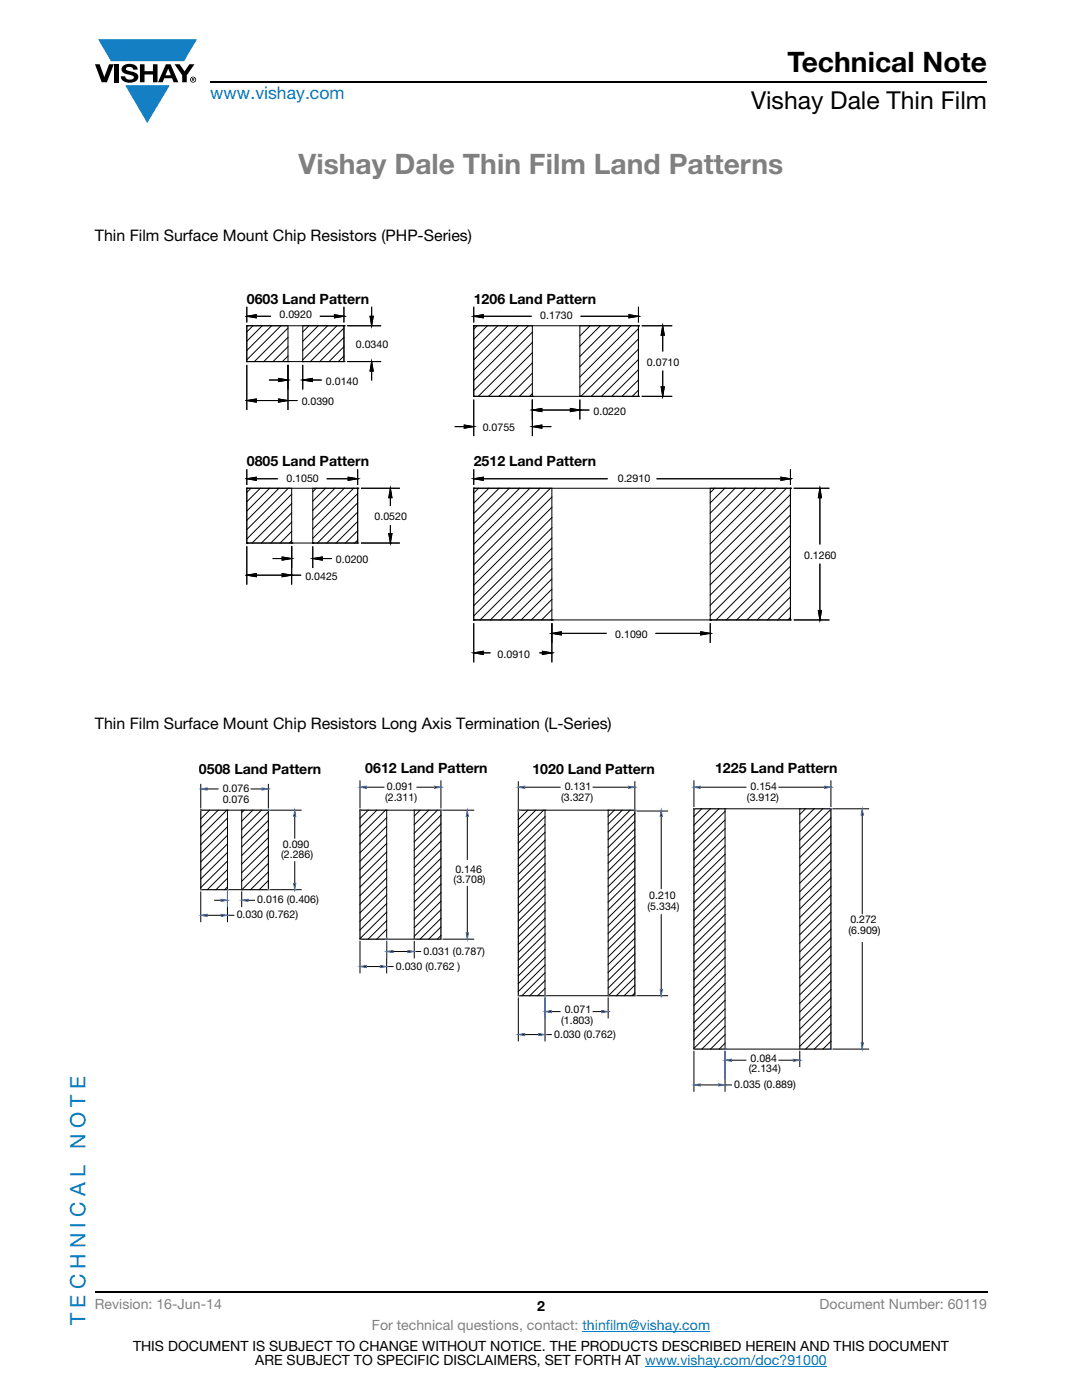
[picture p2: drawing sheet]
<svg xmlns="http://www.w3.org/2000/svg" width="216mm" height="279mm" viewBox="0 0 216 279" stroke-linecap="round" stroke-linejoin="round" font-family="sans-serif">
<g fill="#147fc3">
<path d="M19.6 7.9h19.7l-2.6 4.3h-1.1h-13.5z"/>
<path d="M25 17h8.9l-4.5 7.6z"/>
</g>
<g fill="#000">
<path d="M18.9 12.8h1l.9 2.6 1-2.6h.9l-1.4 3.6h-1zM22.9 12.8h.9v3.6h-.9zM24.6 13.1a2.1 2.1 0 0 1 2.8 .4l.1 .4h-.9a.79 .79 0 0 0-.7-.6 .79 .79 0 0 0-.8 .5l.3 .2 1 .3a1.08 1.08 0 0 1 1.2 1 1.08 1.08 0 0 1-1.1 1.1 1.73 1.73 0 0 1-2.4-1.2h.9a.96 .96 0 0 0 .8 .7 .96 .96 0 0 0 .9-.5 1.31 1.31 0 0 0-1.2-.6 1.03 1.03 0 0 1-1.1-.5 1.03 1.03 0 0 1 .2-1.2zM27.9 12.8h.9v1.4h1.7v-1.4h.9v3.6h-.9v-1.5h-1.7v1.5h-.9zM34.8 12.8h1.1l.9 1.4 1-1.4h1l-1.5 2.2v1.4h-.9v-1.4z"/>
<path d="M33.6 13.7l.5 1.3h-1.1zM33.1 12.8l-1.6 3.6h1l.3-.8h1.5l.3 .8h1l-1.6-3.6z"/>
<path d="M38.4 15.7h.2v.1h-.2zM38.3 15.6v.6h.1v-.3l.4 .3-.2-.3 .2-.1-.1-.2z"/>
<path d="M38.1 15.9a.46 .46 0 0 1 .9 0 .46 .46 0 0 1-.9 0zM37.9 15.9a.6 .6 0 0 0 1.2 0 .6 .6 0 0 0-1.2 0z"/>
</g>
<path d="M42 16.4h155M18.9 257.9h178.1" fill="none" stroke="#000" stroke-width=".36"/>
<path d="M116.2 265.7h25.5M128.7 272.7h36.3" fill="none" stroke="#007ec4" stroke-width=".2"/>
<path d="M49 58.3h117.9v73.9h-117.9z" fill="#fff"/>
<path d="M49.2 65h19.4v7.2h-19.4zM49.2 72.2h.1M49.2 65h8.3v7.2h-8.3zM49.2 61.2v3.2M51.1 63.1h3M60.4 72.2h.1M60.4 65h8.2v7.2h-8.2zM63.8 63.1h2.9M68.6 61.2v3.2" fill="none" stroke="#000" stroke-width=".2"/>
<path d="M49.2 63.1l1.9-.3v.6z" fill="#ee2123"/>
<path d="M49.2 63.1l1.9-.3v.6z" fill="none" stroke="#000" stroke-width=".2"/>
<path d="M49.2 63.1l1.9-.3v.6z" fill="#000"/>
<path d="M66.7 62.8l1.9 .3-1.9 .3z" fill="#ee2123"/>
<path d="M49.2 65h.1M66.7 62.8l1.9 .3-1.9 .3zM68.6 65h.1M68.6 63.1h.1M69.3 65h6.8M69.3 72.2h6.8M74.2 61.2v1.9M74.2 74.1v1.8" fill="none" stroke="#000" stroke-width=".2"/>
<path d="M66.7 62.8l1.9 .3-1.9 .3zM74.2 61.2v1.9zM74.2 74.1v1.8z" fill="#000"/>
<path d="M73.8 63.1h.7l-.3 1.9z" fill="#ee2123"/>
<path d="M73.8 63.1h.7l-.3 1.9z" fill="none" stroke="#000" stroke-width=".2"/>
<path d="M73.8 63.1h.7l-.3 1.9z" fill="#000"/>
<path d="M74.2 72.2l.3 1.9h-.7z" fill="#ee2123"/>
<path d="M49.2 72.8v9M51.1 79.9h4.5M57.5 72.8v9M57.5 79.9h1.9M68.6 65h.1M68.6 72.2h.1M74.2 72.2h.1M74.2 72.2l.3 1.9h-.7z" fill="none" stroke="#000" stroke-width=".2"/>
<path d="M57.5 79.9h1.9zM74.2 72.2l.3 1.9h-.7z" fill="#000"/>
<path d="M49.2 79.9l1.9-.3v.7z" fill="#ee2123"/>
<path d="M49.2 79.9l1.9-.3v.7z" fill="none" stroke="#000" stroke-width=".2"/>
<path d="M49.2 79.9l1.9-.3v.7z" fill="#000"/>
<path d="M55.6 79.6l1.9 .3-1.9 .4z" fill="#ee2123"/>
<path d="M49.2 72.2h.1M53.7 75.8h1.9M55.6 79.6l1.9 .3-1.9 .4zM57.5 72.8v4.9M57.5 72.2h.1M57.5 79.9h.1M60.4 72.8v4.9M62.3 75.8h1.9" fill="none" stroke="#000" stroke-width=".2"/>
<path d="M55.6 79.6l1.9 .3-1.9 .4zM53.7 75.8h1.9zM62.3 75.8h1.9z" fill="#000"/>
<path d="M55.6 75.5l1.9 .3-1.9 .4z" fill="#ee2123"/>
<path d="M55.6 75.5l1.9 .3-1.9 .4z" fill="none" stroke="#000" stroke-width=".2"/>
<path d="M55.6 75.5l1.9 .3-1.9 .4z" fill="#000"/>
<path d="M60.4 75.8l1.9-.3v.7z" fill="#ee2123"/>
<g fill="none" stroke="#000" stroke-width=".2">
<path d="M57.5 72.2h.1M60.4 75.8l1.9-.3v.7zM60.4 72.2h.1M60.4 75.8h.1M49.2 97.4h22.2v11h-22.2zM49.2 97.4h9v11h-9zM49.2 93.7v3.1M51.1 95.5h4.3M62.4 97.4h9v11h-9zM65.2 95.5h4.3M71.4 93.7v3.1M49.2 108.4h.1"/>
<path d="M62.4 108.4h.1"/>
</g>
<path d="M60.4 75.8l1.9-.3v.7z" fill="#000"/>
<path d="M49.2 95.5l1.9-.3v.7z" fill="#ee2123"/>
<path d="M49.2 95.5l1.9-.3v.7z" fill="none" stroke="#000" stroke-width=".2"/>
<path d="M49.2 95.5l1.9-.3v.7z" fill="#000"/>
<path d="M69.5 95.2l1.9 .3-1.9 .4z" fill="#ee2123"/>
<path d="M49.2 97.4h.1M69.5 95.2l1.9 .3-1.9 .4zM71.4 97.4h.1M71.4 95.5h.1M72 97.4h7.8M77.9 99.3v1.7M72 108.4h7.8M77.9 104.8v1.7" fill="none" stroke="#000" stroke-width=".2"/>
<path d="M69.5 95.2l1.9 .3-1.9 .4zM77.9 99.3v1.7zM77.9 104.8v1.7z" fill="#000"/>
<path d="M77.9 97.4l.3 1.9h-.6z" fill="#ee2123"/>
<path d="M77.9 97.4l.3 1.9h-.6z" fill="none" stroke="#000" stroke-width=".2"/>
<path d="M77.9 97.4l.3 1.9h-.6z" fill="#000"/>
<path d="M77.6 106.5h.6l-.3 1.9z" fill="#ee2123"/>
<path d="M71.4 97.4h.1M49.2 109v7.7M51.1 114.8h5.2M58.2 109v7.7M58.2 114.8h1.9M71.4 108.4h.1M77.6 106.5h.6l-.3 1.9zM77.9 108.4h.1" fill="none" stroke="#000" stroke-width=".2"/>
<path d="M58.2 114.8h1.9zM77.6 106.5h.6l-.3 1.9z" fill="#000"/>
<path d="M49.2 114.8l1.9-.3v.6z" fill="#ee2123"/>
<path d="M49.2 114.8l1.9-.3v.6z" fill="none" stroke="#000" stroke-width=".2"/>
<path d="M49.2 114.8l1.9-.3v.6z" fill="#000"/>
<path d="M56.3 114.5l1.9 .3-1.9 .3z" fill="#ee2123"/>
<path d="M49.2 108.4h.1M54.4 111.5h1.9M56.3 114.5l1.9 .3-1.9 .3zM58.2 109v4.4M58.2 108.4h.1M58.2 114.8h.1M62.4 109v4.4M64.3 111.5h1.9" fill="none" stroke="#000" stroke-width=".2"/>
<path d="M56.3 114.5l1.9 .3-1.9 .3zM54.4 111.5h1.9zM64.3 111.5h1.9z" fill="#000"/>
<path d="M56.3 111.2l1.9 .3-1.9 .3z" fill="#ee2123"/>
<path d="M56.3 111.2l1.9 .3-1.9 .3z" fill="none" stroke="#000" stroke-width=".2"/>
<path d="M56.3 111.2l1.9 .3-1.9 .3z" fill="#000"/>
<path d="M62.4 111.5l1.9-.3v.6z" fill="#ee2123"/>
<g fill="none" stroke="#000" stroke-width=".2">
<path d="M50.5 65l-1.3 1.2M52.3 65l-3.1 3.1M54.2 65l-5 4.9M56.1 65l-6.9 6.8M57.5 65.5l-6.7 6.7M57.5 71l-1.2 1.2M57.5 67.3l-4.9 4.9M57.5 69.2l-3 3M61.6 65l-1.2 1.2M63.5 65l-3.1 3.1M65.4 65l-5 5M67.2 65l-6.8 6.8"/>
<path d="M68.6 65.5l-6.7 6.7M68.6 67.3l-4.8 4.9M68.6 69.2l-2.9 3M68.6 71.1l-1.1 1.1M94.5 61.2v3.2M94.5 65h32.9v14.1h-32.9zM94.5 79.1h.1M94.5 65h11.7v14.1h-11.7zM95.2 65l-.7 .7M96.4 63.1h9.7M97.3 65l-2.8 2.7M99.3 65l-4.8 4.8"/>
<path d="M101.4 65l-6.9 6.8M103.4 65l-8.9 8.9M105.5 65l-11 10.9M106.2 78.6l-.5 .5M106.2 76.5l-2.6 2.6M106.2 74.5l-4.6 4.6M106.2 70.4l-8.7 8.7M106.2 68.3l-10.8 10.8M106.2 72.4l-6.7 6.7M106.2 66.3l-11.7 11.7M115.7 79.1h.1M115.7 65h11.7v14.1h-11.7z"/>
<path d="M115.8 63.1h9.7M117.7 65l-2 2M119.8 65l-4.1 4.1M121.8 65l-6.1 6.1M123.9 65l-8.2 8.2M125.9 65l-10.2 10.2M127.4 77.9l-1.2 1.2M127.4 75.8l-3.3 3.3M127.4 69.7l-9.4 9.4M127.4 73.8l-5.3 5.3M127.4 71.7l-7.4 7.4M127.4 67.6l-11.5 11.5"/>
<path d="M127.4 65.6l-11.7 11.7M127.4 61.2v3.2M50.1 97.4l-.9 .9M51.9 97.4l-2.7 2.7M53.8 97.4l-4.6 4.6M55.7 97.4l-6.5 6.4M57.5 97.4l-8.3 8.3M58.2 98.6l-9 9M63.1 97.4l-.7 .7M65 97.4l-2.6 2.6M66.8 97.4l-4.4 4.5M68.7 97.4l-6.3 6.3"/>
<path d="M70.6 97.4l-8.2 8.2M71.4 98.5l-9 8.9M95.5 97.4l-1 1M97.5 97.4l-3 3M99.6 97.4l-5.1 5.1M101.6 97.4l-7.1 7.1M103.7 97.4l-9.2 9.2M105.7 97.4l-11.2 11.2M107.8 97.4l-13.3 13.3M109.8 97.4l-15.3 15.3M110.1 99.2l-15.6 15.5M142.6 97.4l-.9 .9"/>
<path d="M144.6 97.4l-2.9 3M146.7 97.4l-5 5M148.7 97.4l-7 7.1M150.8 97.4l-9.1 9.1M152.8 97.4l-11.1 11.1M154.9 97.4l-13.2 13.2M156.9 97.4l-15.2 15.2M157.7 98.7l-16 16M58.2 108.4h.1M58.2 104.2l-4.2 4.2M58.2 100.5l-7.9 7.9M58.2 106.1l-2.3 2.3"/>
<path d="M58.2 102.3l-6 6.1M58.2 107.9l-.5 .5M62.4 108.4h.1M62.4 111.5h.1M62.4 111.5l1.9-.3v.6zM71.4 104.1l-4.3 4.3M71.4 105.9l-2.5 2.5M71.4 102.2l-6.2 6.2M71.4 107.8l-.6 .6M71.4 100.4l-8.1 8M110.1 119.6l-4.1 4.1M110.1 113.5l-10.2 10.2"/>
<path d="M110.1 117.6l-6.1 6.1M110.1 111.5l-12.3 12.2M110.1 115.5l-8.2 8.2M110.1 109.4l-14.3 14.3M110.1 101.2l-15.6 15.6M110.1 103.3l-15.6 15.5M110.1 105.3l-15.6 15.6M110.1 107.4l-15.6 15.5M157.7 115l-8.7 8.7M157.7 113l-10.7 10.7M157.7 119.1l-4.6 4.6M157.7 117.1l-6.6 6.6"/>
<path d="M157.7 108.9l-14.8 14.8M157.7 111l-12.8 12.7M157.7 100.7l-16 16M157.7 102.8l-16 16M157.7 104.8l-16 16M157.7 106.9l-16 15.9M110.1 121.7l-2 2M157.7 123.2l-.5 .5M157.7 121.2l-2.5 2.5"/>
</g>
<path d="M62.4 111.5l1.9-.3v.6z" fill="#000"/>
<path d="M94.5 63.1l1.9-.3v.6z" fill="#3a54a4"/>
<path d="M94.5 63.1l1.9-.3v.6z" fill="none" stroke="#000" stroke-width=".2"/>
<path d="M94.5 63.1l1.9-.3v.6z" fill="#000"/>
<path d="M125.5 62.8l1.9 .3-1.9 .3z" fill="#3a54a4"/>
<path d="M94.5 65h.1M125.5 62.8l1.9 .3-1.9 .3zM127.4 65h.1M127.4 63.1h.1M128.1 65h6M128.1 79.1h6M132.2 66.9v3.2M132.2 74v3.2" fill="none" stroke="#000" stroke-width=".2"/>
<path d="M125.5 62.8l1.9 .3-1.9 .3z" fill="#000"/>
<path d="M132.2 65l.4 1.9h-.7z" fill="#3a54a4"/>
<path d="M132.2 65l.4 1.9h-.7z" fill="none" stroke="#000" stroke-width=".2"/>
<path d="M132.2 65l.4 1.9h-.7z" fill="#000"/>
<path d="M131.9 77.2h.7l-.4 1.9z" fill="#3a54a4"/>
<path d="M94.5 79.8v7.2M106.2 79.8v7.2M127.4 65h.1M127.4 79.1h.1M131.9 77.2h.7l-.4 1.9zM132.2 79.1h.1M90.7 85.1h1.9M108.1 85.1h1.9" fill="none" stroke="#000" stroke-width=".2"/>
<path d="M131.9 77.2h.7l-.4 1.9zM90.7 85.1h1.9zM108.1 85.1h1.9z" fill="#000"/>
<path d="M92.6 84.8l1.9 .3-1.9 .4z" fill="#3a54a4"/>
<path d="M92.6 84.8l1.9 .3-1.9 .4z" fill="none" stroke="#000" stroke-width=".2"/>
<path d="M92.6 84.8l1.9 .3-1.9 .4z" fill="#000"/>
<path d="M106.2 85.1l1.9-.3v.7z" fill="#3a54a4"/>
<path d="M94.5 79.1h.1M106.2 79.1h.1M106.2 79.8v3.9M115.7 79.8v3.9M106.2 85.1h.1M106.2 85.1l1.9-.3v.7zM108.1 81.8h5.7M115.7 81.8h1.9" fill="none" stroke="#000" stroke-width=".2"/>
<path d="M106.2 85.1l1.9-.3v.7zM115.7 81.8h1.9z" fill="#000"/>
<path d="M106.2 81.8l1.9-.3v.6z" fill="#3a54a4"/>
<path d="M106.2 81.8l1.9-.3v.6z" fill="none" stroke="#000" stroke-width=".2"/>
<path d="M106.2 81.8l1.9-.3v.6z" fill="#000"/>
<path d="M113.8 81.5l1.9 .3-1.9 .3z" fill="#3a54a4"/>
<g fill="none" stroke="#000" stroke-width=".2">
<path d="M106.2 79.1h.1M115.7 79.1h.1M94.5 97.4h63.2v26.3h-63.2zM94.5 97.4h15.6v26.3h-15.6zM94.5 93.7v3.1M96.4 95.5h24.8M113.8 81.5l1.9 .3-1.9 .3zM115.7 81.8h.1M131 95.5h24.8M141.7 97.4h16v26.3h-16zM157.7 93.7v3.1M94.5 123.7h.1"/>
<path d="M141.7 123.7h.1"/>
</g>
<path d="M113.8 81.5l1.9 .3-1.9 .3z" fill="#000"/>
<path d="M94.5 95.5l1.9-.3v.7z" fill="#3a54a4"/>
<path d="M94.5 95.5l1.9-.3v.7z" fill="none" stroke="#000" stroke-width=".2"/>
<path d="M94.5 95.5l1.9-.3v.7z" fill="#000"/>
<path d="M155.8 95.2l1.9 .3-1.9 .4z" fill="#3a54a4"/>
<path d="M94.5 97.4h.1M155.8 95.2l1.9 .3-1.9 .4zM157.7 97.4h.1M157.7 95.5h.1M158.4 97.4h7.1M163.6 99.3v9.4M163.6 112.5v9.3M158.4 123.7h7.1" fill="none" stroke="#000" stroke-width=".2"/>
<path d="M155.8 95.2l1.9 .3-1.9 .4z" fill="#000"/>
<path d="M163.6 97.4l.3 1.9h-.6z" fill="#3a54a4"/>
<path d="M163.6 97.4l.3 1.9h-.6z" fill="none" stroke="#000" stroke-width=".2"/>
<path d="M163.6 97.4l.3 1.9h-.6z" fill="#000"/>
<path d="M163.3 121.8h.6l-.3 1.9z" fill="#3a54a4"/>
<path d="M157.7 97.4h.1M94.5 124.4v7.8M96.4 130.3h1.5M107.6 130.3h.6M110.1 124.4v7.8M157.7 123.7h.1M163.3 121.8h.6l-.3 1.9zM163.6 123.7h.1" fill="none" stroke="#000" stroke-width=".2"/>
<path d="M96.4 130.3h1.5zM107.6 130.3h.6zM163.3 121.8h.6l-.3 1.9z" fill="#000"/>
<path d="M94.5 130.3l1.9-.3v.6z" fill="#3a54a4"/>
<path d="M94.5 130.3l1.9-.3v.6z" fill="none" stroke="#000" stroke-width=".2"/>
<path d="M94.5 130.3l1.9-.3v.6z" fill="#000"/>
<path d="M108.2 130l1.9 .3-1.9 .3z" fill="#3a54a4"/>
<path d="M94.5 123.7h.1M108.2 130l1.9 .3-1.9 .3zM110.1 123.7h.1M110.1 130.3h.1M110.1 124.4v3.9M112 126.4h9M130.8 126.4h9M141.7 124.4v3.9" fill="none" stroke="#000" stroke-width=".2"/>
<path d="M108.2 130l1.9 .3-1.9 .3z" fill="#000"/>
<path d="M110.1 126.4l1.9-.3v.6z" fill="#3a54a4"/>
<path d="M110.1 126.4l1.9-.3v.6z" fill="none" stroke="#000" stroke-width=".2"/>
<path d="M110.1 126.4l1.9-.3v.6z" fill="#000"/>
<path d="M139.8 126.1l1.9 .3-1.9 .3z" fill="#3a54a4"/>
<path d="M110.1 123.7h.1M139.8 126.1l1.9 .3-1.9 .3zM141.7 123.7h.1M141.7 126.4h.1" fill="none" stroke="#000" stroke-width=".2"/>
<path d="M139.8 126.1l1.9 .3-1.9 .3z" fill="#000"/>
<path d="M39.7 151.9h136v65.9h-136z" fill="#fff"/>
<g fill="none" stroke="#818180" stroke-width=".2">
<path d="M40.1 161.7h.1M45.4 161.7h.1M45.4 161.7h-5.3v15.9h5.3M48.2 161.7h5.4v15.9h-5.4M48.2 161.7h.1M53.6 177.5l-.2 .1M77.2 161.7h-5.4v25.7h5.4M77.2 161.7h.1M82.7 161.7h5.3v25.7h-5.3M82.7 161.7h.1M103.8 161.7l-.4 .3M108.8 161.7h.1"/>
<path d="M108.8 161.7h-5.4v37h5.4M121.4 161.7h.1M121.4 161.7h5.3v37h-5.3M144.7 161.4h-6.2v48h6.2M144.7 161.4h.1M159.6 161.4h.1M159.6 161.4h6.2v48h-6.2M77.2 187.2l-.3 .2"/>
</g>
<g fill="none" stroke="#000" stroke-width=".2">
<path d="M40.1 156.5v4.7M41.3 157.5h2.2M50.1 157.5h2.2M53.6 156.5v4.7M71.8 155.8v5.4M73.1 157.1h3.5M83.2 157.1h3.5M88 155.8v5.4M103.4 156v5.4M104.7 157.1h7.1M118.3 157.1h7.1M126.7 156v5.4"/>
<path d="M138.5 155.8v5.2M139.7 157.1h9.1M155.4 157.1h9.1M165.8 155.8v5.2M40.1 161.7h13.5v15.9h-13.5zM40.1 178v5.9M41.8 161.7l-1.7 1.7M42.8 179.7h1.3M43.5 161.7l-3.4 3.4M45.3 161.7l-5.2 5.2M45.4 177l-.6 .6M45.4 175.3l-2.3 2.3"/>
<path d="M45.4 178v5.9M45.4 173.6l-4 4M45.4 163.3l-5.3 5.3M45.4 165l-5.3 5.3M45.4 166.7l-5.3 5.3M45.4 168.4l-5.3 5.3M45.4 170.1l-5.3 5.3M45.4 171.9l-5.3 5.2M45.4 161.7v15.9M48.2 161.7v15.9M48.2 178v2.9M48.7 161.7l-.5 .5"/>
<path d="M49.5 179.7h1.3M50.4 161.7l-2.2 2.2M52.2 161.7l-4 3.9M53.6 162l-5.4 5.3M53.6 163.7l-5.4 5.3M53.6 165.5l-5.4 5.2M53.6 167.2l-5.4 5.3M53.6 168.9l-5.4 5.3M53.6 170.6l-5.4 5.3M53.6 172.3l-5.3 5.3M53.6 174l-3.6 3.6M53.6 175.7l-1.9 1.9"/>
<path d="M54 161.7h6.1M54 177.6h6.1M58.8 163v4.3M58.8 172v4.3M71.8 161.7h16.2v25.7h-16.2zM73.5 161.7l-1.7 1.6M75.2 161.7l-3.4 3.3M76.9 161.7l-5.1 5.1M77.2 163.2l-5.4 5.3M77.2 164.9l-5.4 5.3M77.2 166.6l-5.4 5.3M77.2 168.3l-5.4 5.3"/>
<path d="M77.2 170l-5.4 5.3M77.2 171.8l-5.4 5.2M77.2 173.5l-5.4 5.3M77.2 175.2l-5.4 5.3M77.2 176.9l-5.4 5.3M77.2 178.6l-5.4 5.3M77.2 161.7v25.7M82.7 161.7v25.7M83.8 161.7l-1.1 1.2M85.6 161.7l-2.9 2.9M87.3 161.7l-4.6 4.6M88 162.7l-5.3 5.3"/>
<path d="M88 164.4l-5.3 5.3M88 166.1l-5.3 5.3M88 167.9l-5.3 5.2M88 169.6l-5.3 5.3M88 171.3l-5.3 5.3M88 173l-5.3 5.3M88 174.7l-5.3 5.3M88 176.4l-5.3 5.3M88 178.1l-5.3 5.3M88 179.9l-5.3 5.2M88.4 161.7h6.1M93.2 163v8.5"/>
<path d="M93.2 176.9v9.3M103.4 161.7h23.3v37h-23.3zM105.3 161.7l-1.9 1.9M106.9 161.7l-3.5 3.4M108.5 161.7l-5.1 5M108.8 161.7v37M108.8 163l-5.4 5.3M108.8 164.5l-5.4 5.3M108.8 166.1l-5.4 5.3M108.8 167.7l-5.4 5.2M108.8 169.2l-5.4 5.3M108.8 170.8l-5.4 5.3"/>
<path d="M108.8 172.3l-5.4 5.3M108.8 173.9l-5.4 5.3M108.8 175.4l-5.4 5.3M108.8 177l-5.4 5.3M108.8 178.6l-5.4 5.2M121.4 161.7v37M122.6 161.7l-1.2 1.2M124.2 161.7l-2.8 2.8M125.7 161.7l-4.3 4.3M126.7 176.3l-5.3 5.3M126.7 165.4l-5.3 5.3M126.7 167l-5.3 5.3"/>
<path d="M126.7 168.5l-5.3 5.3M126.7 170.1l-5.3 5.3M126.7 173.2l-5.3 5.3M126.7 174.8l-5.3 5.3M126.7 177.9l-5.3 5.3M126.7 179.5l-5.3 5.2M126.7 162.3l-5.3 5.3M126.7 163.9l-5.3 5.3M126.7 171.7l-5.3 5.3M127.1 161.9h6.1M131.9 163.1v14.2M138.5 161.4h27.3v48h-27.3z"/>
<path d="M140 161.4l-1.5 1.5M141.7 161.4l-3.2 3.3M143.5 161.4l-5 5M144.7 161.4v48M144.7 177.3l-6.2 6.2M144.7 179.1l-6.2 6.1M144.7 161.9l-6.2 6.2M144.7 163.6l-6.2 6.2M144.7 165.3l-6.2 6.2M144.7 167.1l-6.2 6.1M144.7 168.8l-6.2 6.1M144.7 170.5l-6.2 6.2"/>
<path d="M144.7 172.2l-6.2 6.2M144.7 173.9l-6.2 6.2M144.7 175.6l-6.2 6.2M159.6 161.4v48M160.7 161.4l-1.1 1.1M162.4 161.4l-2.8 2.9M164.2 161.4l-4.6 4.6M165.8 161.5l-6.2 6.2M165.8 163.2l-6.2 6.2M165.8 164.9l-6.2 6.2M165.8 166.7l-6.2 6.1M165.8 168.4l-6.2 6.1"/>
<path d="M165.8 170.1l-6.2 6.2M165.8 171.8l-6.2 6.2M165.8 173.5l-6.2 6.2M165.8 175.2l-6.2 6.2M165.8 176.9l-6.2 6.2M165.8 178.7l-6.2 6.1M166.2 161.4h7.1M172.1 162.7v19.6M41.3 182.7h2.8M45.4 182.7h1.3M71.8 187.9v6.3M73.1 192.9h2.8"/>
<path d="M77.2 180.3l-5.4 5.3M77.2 182l-5.4 5.3M77.2 187.9v6.3M77.2 192.9h1.2M77.2 183.8l-3.7 3.6M77.2 185.5l-2 1.9M78.4 189.9h3M82.7 187.9v3.3M82.7 189.9h1.2M88 186.7l-.7 .7M88 185l-2.5 2.4M88 183.3l-4.2 4.1"/>
<path d="M88 181.6l-5.3 5.3M88.4 187.4h6.1M103.4 199.2v8.5M108.8 195.7l-3.1 3M108.8 197.3l-1.5 1.4M108.8 180.1l-5.4 5.3M108.8 181.7l-5.4 5.3M108.8 183.2l-5.4 5.3M108.8 184.8l-5.4 5.3M108.8 186.4l-5.4 5.2M108.8 187.9l-5.4 5.3M108.8 189.5l-5.4 5.3"/>
<path d="M108.8 191l-5.4 5.3M108.8 192.6l-5.4 5.3M108.8 199.2v8.5M108.8 194.1l-4.7 4.6M121.4 199.2v4M126.7 198.1l-.6 .6M126.7 196.6l-2.2 2.1M126.7 195l-3.7 3.7M126.7 181l-5.3 5.3M126.7 182.6l-5.3 5.3M126.7 184.1l-5.3 5.3M126.7 185.7l-5.3 5.3"/>
<path d="M126.7 187.2l-5.3 5.3M126.7 188.8l-5.3 5.3M126.7 190.4l-5.3 5.2M126.7 191.9l-5.3 5.3M126.7 193.5l-5.3 5.2M127.1 198.7h6.1M131.9 182.5v14.9M144.7 180.8l-6.2 6.1M144.7 184.2l-6.2 6.2M144.7 185.9l-6.2 6.2M144.7 187.6l-6.2 6.2M144.7 189.3l-6.2 6.2"/>
<path d="M144.7 192.8l-6.2 6.1M144.7 194.5l-6.2 6.2M144.7 196.2l-6.2 6.2M144.7 197.9l-6.2 6.2M144.7 182.5l-6.2 6.2M144.7 191.1l-6.2 6.1M144.7 199.6l-6.2 6.2M165.8 180.4l-6.2 6.1M165.8 182.1l-6.2 6.2M165.8 183.8l-6.2 6.2M165.8 185.5l-6.2 6.2M165.8 187.2l-6.2 6.2"/>
<path d="M165.8 188.9l-6.2 6.2M165.8 190.7l-6.2 6.1M165.8 192.4l-6.2 6.1M165.8 194.1l-6.2 6.2M165.8 195.8l-6.2 6.2M165.8 197.5l-6.2 6.2M165.8 199.2l-6.2 6.2M172.1 188.1v20M104.7 206.5h2.8M108.8 206.5h1.2M110 201.9h1.8M118.3 201.9h1.8"/>
<path d="M138.5 209.8v8M139.7 216.5h3.7M144.7 209.8v8M144.7 216.5h1.3M144.7 206.5l-2.9 2.9M144.7 208.2l-1.2 1.2M144.7 204.8l-4.6 4.6M144.7 201.3l-6.2 6.2M144.7 203.1l-6.2 6.1M146 211.6h2.8M155.4 211.6h2.9M159.6 209.8v3.1"/>
<path d="M165.8 207.8l-1.6 1.6M165.8 206.1l-3.3 3.3M165.8 204.4l-5 5M165.8 200.9l-6.2 6.2M165.8 202.7l-6.2 6.1M166.2 209.4h7.1"/>
</g>
<path d="M40.1 161.7h.1M71.8 161.7h.1M103.4 161.7h.1M138.5 161.4h.1" fill="none" stroke="#050504" stroke-width=".2"/>
<g fill="#000">
<path d="M40.1 157.5l1.2-.3v.5zM52.3 157.2l1.3 .3-1.3 .2zM71.8 157.1l1.3-.2v.4zM86.7 156.9l1.3 .2-1.3 .2zM103.4 157.1l1.3-.2v.4zM125.4 156.9l1.3 .2-1.3 .2zM138.5 157.1l1.2-.2v.4zM164.5 156.9l1.3 .2-1.3 .2zM44.1 179.5l1.3 .2-1.3 .2zM48.2 179.7l1.3-.2v.4zM58.8 161.7l.2 1.3h-.4zM58.6 176.3h.4l-.2 1.3z"/>
<path d="M93.2 161.7l.3 1.3h-.5zM131.9 161.7l.3 1.3h-.5zM172.1 161.4l.2 1.3h-.5zM40.1 182.7l1.2-.2v.4zM44.1 182.5l1.3 .2-1.3 .2zM71.8 192.9l1.3-.2v.4zM75.9 192.7l1.3 .2-1.3 .2zM77.2 189.9l1.2-.2v.4zM81.4 189.7l1.3 .2-1.3 .2zM93 186.2h.5l-.3 1.2zM131.7 197.4h.5l-.3 1.3zM103.4 206.5l1.3-.2v.4z"/>
<path d="M107.5 206.3l1.3 .2-1.3 .2zM108.8 201.9l1.2-.2v.4zM120.1 201.7l1.3 .2-1.3 .2zM138.5 216.5l1.2-.2v.4zM143.4 216.3l1.3 .2-1.3 .2zM144.7 211.6l1.3-.2v.4zM158.3 211.4l1.3 .2-1.3 .2zM171.8 208.1h.5l-.2 1.3z"/>
</g>
<g fill="#000">
<path d="M40.1 157.5l1.2-.3v.5zM52.3 157.2l1.3 .3-1.3 .2zM71.8 157.1l1.3-.2v.4zM86.7 156.9l1.3 .2-1.3 .2zM103.4 157.1l1.3-.2v.4zM125.4 156.9l1.3 .2-1.3 .2zM138.5 157.1l1.2-.2v.4zM164.5 156.9l1.3 .2-1.3 .2zM44.1 179.5l1.3 .2-1.3 .2zM48.2 179.7l1.3-.2v.4zM58.8 161.7l.2 1.3h-.4zM58.6 176.3h.4l-.2 1.3z"/>
<path d="M93.2 161.7l.3 1.3h-.5zM131.9 161.7l.3 1.3h-.5zM172.1 161.4l.2 1.3h-.5zM40.1 182.7l1.2-.2v.4zM44.1 182.5l1.3 .2-1.3 .2zM71.8 192.9l1.3-.2v.4zM75.9 192.7l1.3 .2-1.3 .2zM77.2 189.9l1.2-.2v.4zM81.4 189.7l1.3 .2-1.3 .2zM93 186.2h.5l-.3 1.2zM131.7 197.4h.5l-.3 1.3zM103.4 206.5l1.3-.2v.4z"/>
<path d="M107.5 206.3l1.3 .2-1.3 .2zM108.8 201.9l1.2-.2v.4zM120.1 201.7l1.3 .2-1.3 .2zM138.5 216.5l1.2-.2v.4zM143.4 216.3l1.3 .2-1.3 .2zM144.7 211.6l1.3-.2v.4zM158.3 211.4l1.3 .2-1.3 .2zM171.8 208.1h.5l-.2 1.3z"/>
</g>
<g fill="none" stroke="#3a54a4" stroke-width=".2">
<path d="M40.1 157.5l1.2-.3v.5zM52.3 157.2l1.3 .3-1.3 .2zM53.6 157.5h.1M71.8 157.1l1.3-.2v.4zM86.7 156.9l1.3 .2-1.3 .2zM88 157.1h.1M103.4 157.1l1.3-.2v.4zM125.4 156.9l1.3 .2-1.3 .2zM126.7 157.1h.1M138.5 157.1l1.2-.2v.4zM164.5 156.9l1.3 .2-1.3 .2zM165.8 157.1h.1"/>
<path d="M40.1 161.7h.1M40.1 177.6h.1M44.1 179.5l1.3 .2-1.3 .2zM45.4 177.6h.1M45.4 178v2.9M48.2 179.7l1.3-.2v.4zM48.2 177.6h.1M48.2 179.7h.1M53.6 161.7h.1M53.6 177.6h.1M58.6 176.3h.4l-.2 1.3zM58.8 161.7l.2 1.3h-.4z"/>
<path d="M58.8 177.6h.1M71.8 161.7h.1M88 161.7h.1M93.2 161.7l.3 1.3h-.5zM103.4 161.7h.1M126.7 161.7h.1M131.9 161.7l.3 1.3h-.5zM138.5 161.4h.1M165.8 161.4h.1M172.1 161.4l.2 1.3h-.5zM40.1 182.7l1.2-.2v.4zM44.1 182.5l1.3 .2-1.3 .2z"/>
<path d="M45.4 182.7h.1M71.8 187.4h.1M71.8 192.9l1.3-.2v.4zM75.9 192.7l1.3 .2-1.3 .2zM77.2 187.4h.1M77.2 192.9h.1M77.2 189.9l1.2-.2v.4zM77.2 187.9v3.3M81.4 189.7l1.3 .2-1.3 .2zM82.7 187.4h.1M82.7 189.9h.1M88 187.4h.1"/>
<path d="M93 186.2h.5l-.3 1.2zM93.2 187.4h.1M103.4 198.7h.1M108.8 199.2v4M108.8 198.7h.1M121.4 198.7h.1M126.7 198.7h.1M131.7 197.4h.5l-.3 1.3zM131.9 198.7h.1M103.4 206.5l1.3-.2v.4zM107.5 206.3l1.3 .2-1.3 .2zM108.8 206.5h.1"/>
<path d="M108.8 201.9l1.2-.2v.4zM120.1 201.7l1.3 .2-1.3 .2zM121.4 201.9h.1M138.5 216.5l1.2-.2v.4zM138.5 209.4h.1M143.4 216.3l1.3 .2-1.3 .2zM144.7 209.8v5.5M144.7 209.4h.1M144.7 216.5h.1M144.7 211.6l1.3-.2v.4zM158.3 211.4l1.3 .2-1.3 .2zM159.6 209.4h.1"/>
<path d="M159.6 211.6h.1M165.8 209.4h.1M171.8 208.1h.5l-.2 1.3zM172.1 209.4h.1"/>
</g>
<text font-size="5.6" x="157.2" y="14.3">Technical Note</text>
<text font-size="5.6" fill="#808080" x="59.6" y="34.8">Vishay Dale Thin Film Land Patterns</text>
<text font-size="4.9" x="149.9" y="21.8">Vishay Dale Thin Film</text>
<g font-size="4.2" fill="#007ec4">
<text x="17.1" y="229.3" transform="rotate(-90 17.1 229.3)">N O T E</text>
<text x="17.1" y="264.5" transform="rotate(-90 17.1 264.5)">T E C H N I C A L</text>
</g>
<text font-size="3.5" fill="#007ec4" x="42" y="19.8">www.vishay.com</text>
<g font-size="3.2">
<text x="18.9" y="48.1">Thin Film Surface Mount Chip Resistors (PHP-Series)</text>
<text x="18.9" y="145.5">Thin Film Surface Mount Chip Resistors Long Axis Termination (L-Series)</text>
</g>
<g font-size="2.8">
<text x="49.2" y="60.6">0603 Land Pattern</text>
<text x="94.5" y="60.6">1206 Land Pattern</text>
<text x="49.2" y="93">0805 Land Pattern</text>
<text x="94.5" y="93">2512 Land Pattern</text>
<text x="39.7" y="154.6">0508 Land Pattern</text>
<text x="72.9" y="154.3">0612 Land Pattern</text>
<text x="106.2" y="154.6">1020 Land Pattern</text>
<text x="142.7" y="154.3">1225 Land Pattern</text>
<text x="107.2" y="261.7">2</text>
<text x="26.5" y="269.6">THIS DOCUMENT IS SUBJECT TO CHANGE WITHOUT NOTICE. THE PRODUCTS DESCRIBED HEREIN AND THIS DOCUMENT</text>
<text x="50.9" y="272.4">ARE SUBJECT TO SPECIFIC DISCLAIMERS, SET FORTH AT www.vishay.com/doc?91000</text>
</g>
<g font-size="2.8" fill="#808080">
<text x="18.9" y="261.2">Revision: 16-Jun-14</text>
<text x="163.6" y="261.2">Document Number: 60119</text>
<text x="74.2" y="265.5">For technical questions, contact: thinfilm@vishay.com</text>
</g>
<g font-size="2.1">
<text x="55.8" y="63.5">0.0920</text>
<text x="107.8" y="63.8">0.1730</text>
<text x="71" y="69.5">0.0340</text>
<text x="65" y="76.8">0.0140</text>
<text x="129.1" y="73">0.0710</text>
<text x="60.2" y="80.9">0.0390</text>
<text x="118.4" y="82.8">0.0220</text>
<text x="96.3" y="86.1">0.0755</text>
<text x="57.2" y="96.2">0.1050</text>
<text x="123.3" y="96.2">0.2910</text>
<text x="74.7" y="103.8">0.0520</text>
<text x="67" y="112.4">0.0200</text>
<text x="160.5" y="111.5">0.1260</text>
<text x="60.9" y="115.7">0.0425</text>
<text x="99.3" y="131.2">0.0910</text>
<text x="122.8" y="127.3">0.1090</text>
<text x="44.4" y="158.1">0.076</text>
<text x="44.4" y="160.2">0.076</text>
<text x="76.8" y="159.8">(2.311)</text>
<text x="77.2" y="157.7">0.091</text>
<text x="112" y="159.8">(3.327)</text>
<text x="112.7" y="157.7">0.131</text>
<text x="149.1" y="159.8">(3.912)</text>
<text x="149.8" y="157.7">0.154</text>
<text x="56.1" y="171.3">(2.286)</text>
<text x="56.4" y="169.2">0.090</text>
<text x="90.5" y="176.2">(3.708)</text>
<text x="90.9" y="174.1">0.146</text>
<text x="129.6" y="179.4">0.210</text>
<text x="47.2" y="183.3">0.030 (0.762)</text>
<text x="51.3" y="180.3">0.016 (0.406)</text>
<text x="129.2" y="181.5">(5.334)</text>
<text x="169.7" y="184.3">0.272</text>
<text x="84.5" y="190.5">0.031 (0.787)</text>
<text x="169.3" y="186.4">(6.909)</text>
<text x="79" y="193.5">0.030 (0.762 )</text>
<text x="112.7" y="202.2">0.071</text>
<text x="110.6" y="207.1">0.030 (0.762)</text>
<text x="112" y="204.3">(1.803)</text>
<text x="149.4" y="214">(2.134)</text>
<text x="149.8" y="211.9">0.084</text>
<text x="146.5" y="217.1">0.035 (0.889)</text>
</g>
</svg>
